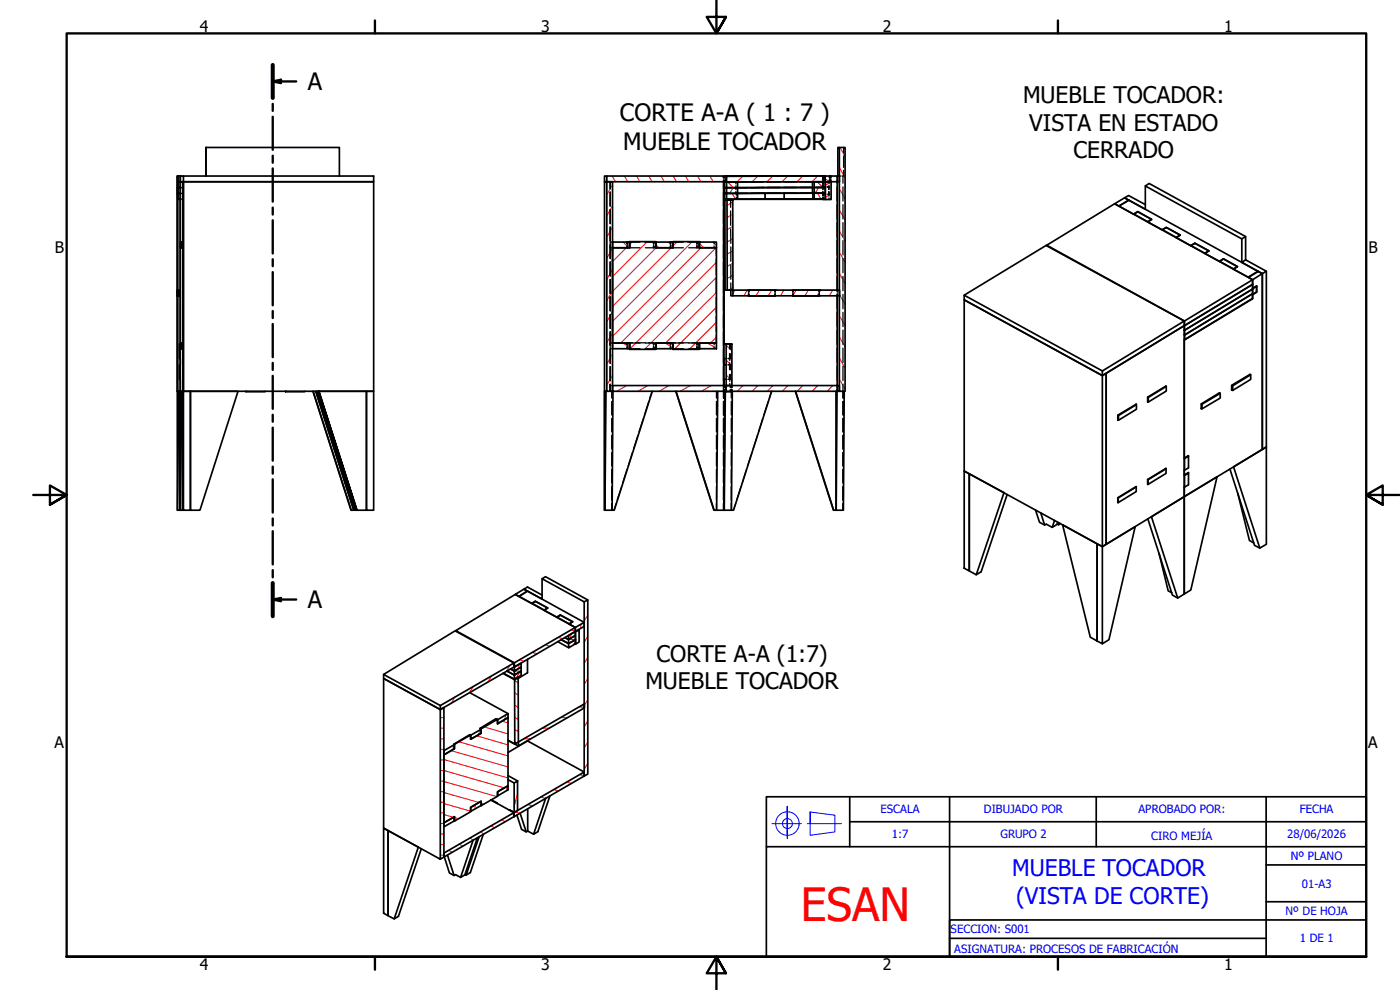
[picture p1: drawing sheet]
<svg xmlns="http://www.w3.org/2000/svg" width="420mm" height="297mm" viewBox="0 0 420 297" stroke-linecap="round" stroke-linejoin="round" font-family="sans-serif">
<!-- layer: Hatch (ISO) -->
<g fill="none" stroke="#f00" stroke-width=".3">
<path d="M183.7 52.8l1 1.7M183.8 55.4l-1.7 3M187.4 52.8l1 1.7M191.1 52.8l.9 1.7M194.7 52.8l1 1.7M198.4 52.8l1 1.7M202.1 52.8l.9 1.7M205.7 52.8l1 1.7M209.4 52.8l1 1.7M213 52.8l1.1 1.7M216.7 52.8l1 1.7M218.4 52.9l-.3 .3"/>
<path d="M218.4 54.6l1.7 1.7M219.7 58l1 1.7M220 56.3l-1 1.7M222.9 52.9l-1.7 1.7M227.4 52.9l-1.7 1.7M231.9 52.8l-1.7 1.7M236.4 52.8l-1.7 1.7M240.9 52.8l-1.7 1.7M245.2 54.5l1.8 1.7M245.4 58l.9 1.7M245.4 52.8l-1.7 1.7M245.7 56.2l-1 1.8"/>
<path d="M247.6 53.7l1.4 .8M249.4 58.2l-1.7 1M249.4 54.6l-1.7 .9M251.9 56.6l1.7 3M251.9 50.3l1.7 3M252.1 44.2l1.5 2.7M183.8 74l.5 .3M183.8 61.8l-1.7 3M183.8 68.1l-1.7 3M183.8 74.5l-1.7 3M187 72.6l1.7 1.7M188 74.3l-4.2 4.2"/>
<path d="M189.8 72.5l-.8 .8M194.2 72.5l-10.4 10.5M196.9 74.3l-13.1 13.1M196.9 73.5l.8 .8M200.5 72.6l1.4 1.4M201.4 74.3l-17.6 17.6M203.3 72.5l-1.3 1.3M207.8 72.5l-24 23.9M209.9 73.1l1.3 1.2M210.4 74.3l-26.6 26.7M214 72.6l1 1M214.9 74.3l-28.6 28.6"/>
<path d="M215 78.7l-26 26.1M219.9 75.3l-1.7 .9M219.9 71.6l-1.7 1M219.9 67.9l-1.7 1M219.9 64.3l-1.7 1M219.9 60.6l-1.7 1M220 78.9l-1.8 1M251.9 75.7l1.7 3M251.9 69.3l1.7 3M251.9 63l1.7 3M183.8 80.8l-1.7 3M183.8 87.2l-1.7 3"/>
<path d="M183.8 93.5l-1.7 3M183.8 99.9l-1.7 3M215 83.2l-21.6 21.6M215 96.7l-8.1 8.1M215 92.2l-12.6 12.6M215 87.7l-15.2 15.2M220 86.3l-1.4 .7M220 82.6l-1.8 1M220.5 87l-.5 1.1M224.2 87l-.9 1.8M227.9 87l-1 1.8M231.6 87l-1 1.8"/>
<path d="M235.2 87l-.9 1.8M238.9 87l-1 1.8M242.6 87l-1 1.8M246.3 87l-1.1 1.8M249.9 87l-1 1.8M251.9 94.7l1.7 3M251.9 88.4l1.7 3M251.9 82l1.7 3M183.8 106.2l-1.7 3M183.8 112.6l-1.7 3M186.9 102.9l2 1.2M188.1 115.7l-3 1.7"/>
<path d="M194.4 115.7l-2.9 1.7M199.6 102.9l2.3 1.4M200.8 115.7l-3 1.7M207.1 115.7l-2.9 1.7M212.3 102.9l2.7 1.6M213.5 115.7l-3 1.7M215 101.2l-1.8 1.7M217.9 116.8l-1 .6M217.9 112.5l1.7 1.7M217.9 108.1l1.7 1.7M217.9 103.6l1.7 1.7M218.5 115.7l-.6 .5"/>
<path d="M222.9 115.7l-1.7 1.7M227.5 115.7l-1.8 1.7M232 115.7l-1.7 1.7M236.5 115.7l-1.7 1.7M240.9 115.7l-1.7 1.7M245.4 115.7l-1.7 1.7M249.9 115.7l-1.7 1.7M251.9 113.8l1.7 3M251.9 107.4l1.7 3M251.9 101.1l1.7 3M153 199.6l-1 1.9M155.9 198l1.5 .4"/>
<path d="M155.9 199.2l-.4 1.4M159.8 195.8l1.4 .3M163.6 193.5l1.5 .4M167.5 191.2l1.5 .4M170.6 191.9h2.1M171.4 189l1.3 .3M171.4 190.2l-.3 1.4M172.7 192.8l.5 .2M172.7 192.4l-.7 1.2M173.1 189.3l.7 .4M174.3 187.3v1.2M176.4 184.5l-1.1 1.9"/>
<path d="M176.4 190.9l-1.1 1.8M176.4 197.2l-1.1 1.9M132.1 218.5h1.1M132.1 215.3h1.1M136.5 209.2l-1.1 1.8M142 206l-1.1 1.8M144 219l-.4 1.5M145.4 218.1l7.1 2.1M147.5 202.8l-1.1 1.8M149.2 215.9h.1M150.7 216.4l1.8 .5M151.8 214.5l-.4 1.4"/>
<path d="M154.4 201.3h2M154.4 211.6l1.1 .6M154.4 207.9l1.1 .6M154.4 204.2l1.1 .6M154.5 218.9l1.1 .6M154.5 215.3l1 .5M156 201.6l-1.1 1.9M162.7 218.5h2.1M168.1 215.3h2.2M173.7 212.1h1.7M176.4 203.6l-1.1 1.8M176.4 209.9l-1.1 1.9"/>
<path d="M176.4 216.3l-1.1 1.8M132.1 221.7h1.1M132.1 231.2h1.1l18.2 5.2M132.1 237.5h1.1M132.1 234.4h1.1M132.1 228h1.1M132.1 224.8h1.1M133.2 237.8l10.6 3M133.2 234.5l15.9 4.5M133.2 227.9l19.3 5.5M135.4 225.2l17.1 4.9M136.3 223.4l-.4 1.5"/>
<path d="M137.7 222.6l14.8 4.2M143.1 220.8l9.4 2.7M152.1 236v1.2M154.5 222.6l.6 .3M155.3 238.1l-1 3.9M157.2 221.7h2.1M162.3 239.1l1.5 .5M166.2 236.9l1.4 .4M170.1 234.7l1.4 .4M174 232.4l1.3 .4M176.4 222.6l-1.1 1.9M176.4 229l-1.1 1.8"/>
<path d="M132.1 256.6h1.1M132.1 253.4h1.1M132.1 250.2h1.1M132.1 247.1h1.1M132.1 243.9h1.1M132.1 240.7h1.1M133.2 244.4l2.9 .8M133.2 241.1l8 2.3M134.7 255.1l1 .6M136.2 245.2v1.2M136.4 245.3l1.2 .4M137.9 253.3l1 .6"/>
<path d="M141 251.4l1 .7M142.6 241.5v1.2M144.2 249.6l1 .6M144.4 241l.9 .2M147.4 247.8l1 .6M150.6 246l1 .6M153.7 244.1l.5 .3M154.6 243.6l1.4 .4M158.4 241.4l1.5 .4"/>
</g>
<!-- layer: Visible (ISO) -->
<g fill="none" stroke="#000" stroke-width=".51">
<path d="M53.3 56.2v2.1zM53.3 58.3v1.5h.8l-.1 43.4M53.3 56.2v-3.4h.8h-.8v34.2M53.3 52.8l.8 .1v1.7l-.8-.1zM53.3 54.5l.8 .1v1.7l-.8-.1zM53.3 56.2l.8 .1v1.7h-.8zM53.3 58h.8v1.7h-.8zM54.1 52.8h1v1.7h-1zM55.1 54.5h57v62.9h-57.4l.2 35.7h2.2v-35.7h-2v35.7M55.1 52.8h57v1.7h-57M61.8 52.8v-8.6h40.1v8.6M61.8 44.2v8.6"/>
<path d="M182.1 52.8h-.7v1.7h.7h-.7v62.9h.7v-62.9h1.7v62.9h-1.7M182.1 52.8h35.8v1.7h-35.8zM217.2 54.5v61.2M217.4 54.5l.7 .1v1.7h3.3v-1.7h-4v1.7h.7v1.7h3.3v-1.7h-4v1.7h.7v1.7h3.3v-1.7h-4v1.7h.7M229.6 59.7h5.7M229.6 58h5.7M229.6 59.7h-8.2M235.3 59.7h9M235.3 59.7v-1.7h8.7v1.7M243.8 54.5v1.7h.5l-22.9 .1 22.4-.1v1.8M244 58h.3h-22.9h8.2v1.7M244.3 54.5h3.3v1.7h-3.3z"/>
<path d="M244.3 56.2h3.3v1.8h-3.3zM244.3 58h3.3v1.7h-3.3zM247 52.8h.1M247 59.7v.1M247 59.7l-29.7 .1M247.1 59.7v.2h.6M247.3 52.8h.2M247.6 52.8v1.7l-29.5 .1v-1.7l29.5-.1-29.7 .1h.2M247.6 52.8h4.3v1.7h-4.3zM247.6 54.6h.1M247.7 54.6h1.7v5.3h-1.7zM249.4 54.5v.1"/>
<path d="M251.3 54.5v32.5M251.9 44.2h1.7v73.2h-1.7zM251.9 44.2h-.4v8.6M343.7 55.8l29 15.9 1.1-.7v7M54.2 72.6h.3l-.1 1.7h-.2zM54.6 72.6h.3v1.7h-.2M54.7 72.6h-.2l-.1 1.7M54.9 72.6h-.2v1.7h-.2M183.8 74.3h5.2v-1.8h7.8v1.8h5.2v-1.8h7.9v1.8h5.1v28.6h-5.1v1.9h-7.9v-1.9h-5.2v1.9h-7.8v-1.9h-5.2zM183.8 72.6h5.1v1.7h-5.1zM188.9 72.6h.1M189 72.5v1.8"/>
<path d="M189 72.6h-.8M196.8 72.6l.1 1.7h5v-1.7h-5v1.7M201.9 72.6h.1M202 72.5v1.8M202 72.6h-.8M209.9 72.6h5.1v1.7h-5.1zM209.9 72.6v1.7M217.6 60.1h2.3M218.2 60.1h1.7l.1 26.9h-1.8zM218.2 60.1h-.6v26.9h.6M314.1 73.7l20.4-12.6 41.4 22.8v1.4l-20.4 12.4v-1.4l23.3-14.2-1.2-.6-3 1.7 1.3 .7v2.6l1.2-.7v1.9M314.1 73.6l41.4 22.7"/>
<path d="M334.5 61.1l3-1.7 1.3 .7-3 1.7zM340.3 64.2l1.2-.7 4.1 2.3-1.2 .7zM340.3 64.2v.1M341.4 63.5l-1.2 .7-4.4-2.4 3-1.7 38.7 21.3M341.4 63.5l4.2 2.3-1.2 .8 4.3 2.3 1.3-.7 4.2 2.3-1.2 .8 4.3 2.4 1.3-.7M343.7 61.4l-5-2.7-1.2 .7 6.2 3.4v-7l1.2-.8 28.9 16M344.4 66.5v.1M348.9 68.9l4.1 2.3 1.2-.6M348.9 69l1.2-.8 4.1 2.3M353 71.2v.1M357.4 73.7l4.2 2.3 1.2-.7M357.4 73.8l1.2-.8 4.2 2.2"/>
<path d="M358.6 72.9l4.2 2.4-1.2 .8 4.4 2.3 1.2-.6M366 78.4l4.2 2.3 1.1-.6M366 78.5l1.2-.8 4.1 2.3M367.2 77.6l4.2 2.4-1.3 .8 4.5 2.4 2.9-1.7M372.7 78.7l1.1-.7 6.2 3.4-1.2 .7zM372.7 71.7v7M53.2 87v-34.2l.1 34.2M53.2 88.8v28.6M53.3 87h-.2v1.8h.2v-1.8h.3h-.2l-.1 1.8M53.3 88.8v28.6h.8l-.1-3.6M53.3 88.8l-.1 28.6M53.7 87h.2v1.8h-.2"/>
<path d="M53.9 87h-.3v1.8h-.2h.5M219.3 87v1.8h.7M220 87h32v1.8h-32zM224.7 87h8M224.7 88.8h8M232.6 88.8h.1M237.9 87h8M237.9 88.8h8M245.9 88.8h.1M251.3 88.8v26.9M289.4 88.6l41.4 22.7M355.4 96.3l-24.6 15v1.4l-41.4-22.7v-1.4l24.5-15 41.5 22.7v1.4l-24.6 15v51.3l1.2-.7v-51.3l-1.2 .7-41.4-22.7v51.3l41.4 22.7 9.9-6-7.9 33.9-2 1.3"/>
<path d="M370.2 80.7v.1M375.8 89.6l-20.4 12.4v35.5l1.3-.8v.2l-.1-.1M375.9 86.6l1.2-.7v1.7l-1.2 .8zM375.9 85.3l-20.4 12.4-.1 1.3M375.9 86.7l-20.4 12.4-.1 1.3M377.1 85.8v.1M377.1 87.6l-1.2 .8v1.2M380 81.4v52.7l-1.2 .8v-52.8v52.8l-23.4 14.1 .1-6.3M53.2 117.4v35.7h.8M53.2 117.4h.4l-.3 35.7M53.7 117.4h.4v35.7zM53.9 103.2v4.4v-4.4h.2"/>
<path d="M53.9 107.6h.2M53.9 109.5v4.3v-4.3h.2M53.9 113.8h.2M54 107.6v1.9M54.1 102.9v-48.4h.9l.1 62.9v-62.9l-.1 62.9h-.9M54.1 117.4v35.7h.8M54.1 117.4h.4l-.3 35.7M54.1 104.6v12.8M54.3 104.6l.1-1.7h.5v1.7h-.3M54.4 102.9l-.1 1.7h-.2M54.5 102.9h-.4v1.7M54.9 102.9h-.3v1.7h-.2"/>
<path d="M57.1 117.4h14.3l-11.4 35.7h-2.9zM73.8 117.4h5.8M73.9 117.4v.1M85.7 117.4h.1M91.4 117.4l-5.7 .1M93.9 117.4l11.4 35.7h.9l-11.4-35.7M94 117.4l11.4 35.7M94.7 117.4l11.5 35.7h.4M95.2 117.4l11.4 35.7h.5l-11.4-35.7 11.4 35.7h2.9v-35.7h-14.3M95.2 117.4l11.5 35.7M110 117.4h2.1v35.7h-2.1zM181.4 117.4l.1 35.7z"/>
<path d="M183.8 115.7h34.1v1.7h-34.1zM183.8 102.9h5.1v1.7h-5.1zM184 117.4l-.3 35.7M188.9 104.6h.1M189 102.9v1.9M195.8 117.4l-11.5 35.7h-.6M196.9 102.9h5v1.7h-5zM196.9 102.9l-.1 1.7M201.9 104.6h.1M202 102.9v1.9M202.8 117.4l11.4 35.7h3l.4-35.6M202.9 117.4l11.4 35.7"/>
<path d="M209.9 102.9v1.7M209.9 102.9h5.1v1.7h-5.1zM215.4 117.4l-.3 35.7M217.2 107.6l.1 1.8zM217.3 103.2l-.1-43.4v43.4h1.9M217.7 117.4l-.3 35.7M217.7 117.4l.2 .1v-1.8v1.7M217.9 115.7h34v1.7h-34zM217.9 103.2h-.7l.1 12.5-.1-1.9M217.9 103.2h1.7v12.5h-1.7zM219.1 103.2h.1M219.6 117.4l-1.7 .1"/>
<path d="M219.8 117.4l-.3 35.7M231.6 117.4l-11.4 35.7h-.7M238.7 117.4l11.4 35.7h.8M238.8 117.4l11.4 35.7M250.9 117.4v35.7h2.2l.3-35.7M251.2 117.4l-.2 35.7M332 112l23.4-14.3v51.3l-23.4 14.3zM344.4 119.2h.2M349.8 115.9h.2v1.4l-5.4 3.3M349.9 115.9l-5.5 3.3M350 115.9l-5.4 3.3v1.4h-.2v-1.4M355.4 101.8l.1-1.3 20.4-12.4v1.4l-20.4 12.4"/>
<path d="M366.2 118l-5.5 3.3v1.4l-.2-.2M369.7 115.6l.3 .1M375.1 112.3l.2 .1v1.4l-5.3 3.3M375.2 112.4l-5.6 3.2 .2 1.4M375.3 112.4l-5.3 3.3v1.4l-.4-.1M335.5 124.6l.2 .1M340.9 121.3l.2 .1v1.4l-5.4 3.3M341 121.3l-5.5 3.3v1.4M341.1 121.4l-5.4 3.3v1.4l-.2-.1M355.4 137.5l1.3-.6v3.5l-1.3 .6M355.5 137.6l-.1 4.9 1.3-.7v.2l-.1-.2M360.6 122.6l-.1-1.4 5.5-3.4 .2 .2v1.4l-5.5 3.3"/>
<path d="M360.6 121.1l.1 .2M181.5 153.1l.4-35.7h-.4v35.7h2.2M217.2 149l.1 4.1v-10.1v10.1h2.2M289.4 141.3l1.5 .9v29.1l-1.5-.8zM302.3 148.4l-7.9 23.2-1.4 .9-2.1-1.2v-29.1l10.4 5.6-8.3 24.7M310.8 153l1.2 3.7 1.5 .8 .5-.2 1.8 .9 1.4-.9 .2-.6M312.4 153.9l1.1 3.6M316.5 156.1l-.7 2.1M317.8 156.9l-.1 .6M318.2 157.1l-.5 .4-.4-.3M318.9 157.5l10.3 5.7v29.1l-2-1.1zM335.5 149.3l5.5-3.3-5.4 3.4-.1 1.3"/>
<path d="M335.5 149.3v1.4M335.5 149.3l.1 .1M340.9 146l.1 1.5-5.4 3.3M344.4 143.9l5.5-3.4-5.3 3.4-.2 1.4M344.4 143.9l.1 1.4M344.4 143.9h.2M349.8 140.6l.1 1.4-5.3 3.3M355.4 142.6l1.3-.6v3.5l-1.3 .6M355.4 149v29.2l-2 1.2-1.5-.9-7.4-22.8M355.4 149l-9.8 6.1 7.8 24.3M355.4 149l9.9-5.9-7.9 33.9-2 1.2zM369.1 140.8l7.4 22.8 1.6 .9 1.9-1.2v-29.2l-9.8 6 7.9 24.4"/>
<path d="M371.5 148l3.5 14.2 1.3 .7M154.6 178.4l2.6-1.6 1.1 .5-2.5 1.6zM162.7 173.7v6.1l-5.5-3 1.1-.7 4.4 2.4M329.2 163.2l1.6 .8v29.2l-1.6-.9zM347.9 166l2.7 11.3 1.1 .5M136.8 189.2v.1M154.2 198.9l-17.6-9.6-21.5 13.1 17 9.3M154.4 198.9l18.3-10.6v1.2l-18.3 10.6zM158.3 197.8v4.1l-2.8 1.7M159.7 181.1l3.6 2 1-.6M159.7 181l1-.5 3.6 1.9M160.7 180.4v.1"/>
<path d="M167.4 192.5l3.3 1.9M168.1 184.5v.1M168.5 191.9l2.1 1.2M169.5 191.3l1.1 .6M170.6 190.7l2.1-1.2v1.2l-2.1 1.2zM170.6 191.9l2.1-1.2v1.2l-2.1 1.2zM170.6 193.1l2.1-1.2v1.3l-2 1.2zM171.8 186.5l-3.6-1.9-1 .6 3.6 2M171.8 186.6l-1 .6M172.6 193.2l.1 .1M172.7 188.3l2.6-1.6v1.2l-2.6 1.6zM172.7 189.5h.1"/>
<path d="M172.7 189.5l1.1-.6v3.7l-1.1 .7zM173.7 188.9h.1M175.3 180.6l1.1-.6v52.3l-1.1 .5zM175.3 186.7l-17-9.4-2.5 1.6 3.8 2.1 1.1-.6 3.7 2-1.1 .7 3.8 2.1 1-.7 3.8 2-1.1 .7 1.9 1.1-18.1-9.9-17.8 10.8 17.6 9.7M176.4 180l-12.7-7-1 .7 12.6 6.9M115.1 202.4v1.2l17 9.3-17-9.3v44.9l17 9.3v-44.9l1.1-.6v44.9l-1.1 .6M132.1 211.7l22.1-12.8v1.2l-22.1 12.8zM141 207.8l11.5 6.3M144.1 218.6l.3 .2M144.1 218.5v.1M144.4 219.9v.1M149.3 217.2h.1"/>
<path d="M149.4 215.9l-.6-.3-4.7 2.9 .3 .2M149.4 215.9l3.1-1.8v1.2l-3.1 1.9zM150.9 202l3.5 1.9M151.1 202l3.3 1.8M152.1 201.3l2.3 1.3 2-1.3v1.3l-2 1.2v-1.2zM153.2 200.7l1.2 .6 2-1.2v1.2l-2 1.3v-1.3zM154.2 200l.2 .1 2-1.2v1.2l-2 1.2zM154.4 203.9l1.1-.5 .1 19.2-1.1 .7zM155.3 203.2l.2 .2M133.2 226.5l3.2-1.9v-1.3l4.8-2.8v1.3l3.2-1.8v-1.3l4.9-2.9v1.4l3.2-1.9v20.5l-3.2 1.8v1.3l-4.9 2.8v-1.3l-3.2 1.8v1.4l-4.8 2.8v-1.4l-3.2 1.9zM133.2 225.2l3.1-1.8v1.2l-3.1 1.9zM136.3 223.4h.1"/>
<path d="M136.3 224.6h.1M141.2 221.8h.1M141.3 220.6v1.2l3.1-1.8v-1.2l-3.1 1.8-.3-.2-4.6 2.9M149.3 238.7l.1 .1M149.4 237.5l3.1-1.7v1.2l-3.1 1.8zM152.5 225.8l5.8-3.5 17 9.3M152.5 233.9l1.8 1M152.5 232.7l2.8 1.6M152.5 222.2l3.1 1.6M152.5 222.1l2 1.2M154.3 234.9l1-.6v8.9l-1 .6zM155.6 222.6l19.8-11.4v1.2l-19.8 11.4z"/>
<path d="M158.3 222.2v.1M163.8 239.5l-3.7 10.8M165 238.8l-3.6 10.7-1.3 .8-1.7-.9v-6.7M115.1 248.5l1.4 .7v25.6l-1.4-.8zM126.4 254.7l-6.8 20.2-1.3 .8-1.8-.9v-25.6l9 5-7.2 21.5M133.2 256l21-12.2v1.2l-21 12.2zM133.2 246.9l3.1-1.8v1.2l-3.1 1.8zM134.3 256.6l2 6.1M136.3 246.3l.1 .1M141.2 243.4h.1M141.3 242.2l3.1-1.8v1.3l-3.1 1.7zM142 252.1l-3.8 11.2"/>
<path d="M143.3 251.4l-3.8 11.1-1.3 .8-1.5-.9-.4 .3-1.4-.8-1.6-4.8M143.8 251.1l-3.9 11.5M144.3 241.7h.1M145 250.4l-3.8 11.4-1.3 .8-.3-.2M147.3 240l6.9 3.8M147.4 240l1.8 1.1M147.4 240l1.8 1M152.8 243.1l1.5 .7-1.4-.7M154.2 245h.1M154.3 243.8l21-12.2v1.2l-21 12.2zM155.1 244.5l1.4 4.3 1.4 .8 .5-.2M156.1 244l1.8 5.6"/>
</g>
<g fill="#000">
<circle cx="53.3" cy="58.3" r=".25"/>
<circle cx="53.3" cy="56.2" r=".25"/>
<circle cx="54.1" cy="52.9" r=".25"/>
<circle cx="54.1" cy="54.6" r=".25"/>
<circle cx="54.1" cy="58" r=".25"/>
<circle cx="54.1" cy="59.7" r=".25"/>
<circle cx="54.1" cy="56.3" r=".25"/>
<circle cx="209.9" cy="72.6" r=".25"/>
<circle cx="361.6" cy="76" r=".25"/>
<circle cx="53.4" cy="87" r=".25"/>
<circle cx="224.7" cy="87" r=".25"/>
<circle cx="232.6" cy="87" r=".25"/>
<circle cx="232.7" cy="87" r=".25"/>
<circle cx="237.9" cy="87" r=".25"/>
<circle cx="245.9" cy="87" r=".25"/>
<circle cx="375.9" cy="86.6" r=".25"/>
<circle cx="209.9" cy="104.6" r=".25"/>
</g>
<!-- layer: Hidden (ISO) -->
<g fill="none" stroke="#000" stroke-width=".38">
<path d="M183.1 54.5v2.1M183.1 57.6v4.2M217.1 52.8v.6M217.1 54v2.6M217.1 57.6v4.2M217.4 52.9v.6M217.4 54v.5M217.4 54.6h2M217.4 56.3h2M217.4 58h2M217.4 59.7h2M217.6 52.9h.1"/>
<path d="M217.7 52.9h.2M220.3 54.6h4M220.3 56.3h4M220.3 58h4M220.4 59.7h3.9M220.9 54.6v.6M220.9 55.7v1.2M220.9 57.5v.5M221 58v.6M221 59.2v.5M221 56.3h-.1h.1M221 58h-.1h.1"/>
<path d="M221.1 59.7h.1M221.1 58h.1M228.9 54.5l-4.6 .1M229.2 54.5l-3.9 .1M229.2 56.2l-3.9 .1M229.2 58h-3.9M229.2 59.7h-3.9M229.6 58v.5M229.6 59.1v.6M230.1 54.5h4.5M230.3 56.2h3.9M230.3 58h3.9"/>
<path d="M230.3 59.7h3.9M235.1 54.5h8.9h-.2M235.1 56.2h4M235.1 58h4M235.1 59.7h4M240.1 56.2h3.9M240.1 58h3.9M240.1 59.7h3.9M244.2 54.5h.1M245 56.2h2.2zM245 58h2.2zM245 54.5h2.6"/>
<path d="M245 59.7h2.2M247 52.8v4M247 57.4v1.1M247 58.3v.4M247 59.2v.5M247 52.8v1.7l.1-.5M247 54.9v1.1h.6M247 57.6v1.1M247 59.1v.6M247.1 55.6l-.1 1.3M247.1 59.2v.5M247.1 56.2h.5"/>
<path d="M247.1 54.6v.5M247.1 52.8v.6M247.2 54l.1 .6M247.2 52.8v.6M247.3 52.8v.6M247.3 54v.5M247.3 54l.1 .6M247.5 52.8v.6M247.5 54v.5M247.5 56.2h.1M247.5 58h.1M247.5 59.7h.1"/>
<path d="M247.5 54v.6M247.6 52.8v.6M247.6 54v.5M247.6 54l-.1 .6M247.6 58.3h-.5v.4M248.2 56h.6M248.2 58.3h.6M248.2 56.2h.6M248.7 56v.9M248.7 57.5v.8M248.8 54.6v.5M248.8 55.6v1.2"/>
<path d="M248.8 57.5v1.4M248.8 59.4v.5M248.9 52.8v.6M248.9 54v.6M249 52.8v.6M249 54v.6M249.2 52.8v.6M249.2 54v.6M249.4 52.8v.6M249.4 54v.5M251.3 52.8v2.2M251.3 56.1v4.2"/>
<path d="M251.9 52.8h.4M253 52.8v2.2M253 56.1v4.2M253.2 44.2v1.8M253.2 46.8v3.4M253.2 51.1v1.7h-.5M183.1 62.9v4.2M183.1 68.1v4.2M183.1 73.4v4.2M183.1 78.6v4.2M183.1 74.3h.3M183.4 72.6h-.3v.6"/>
<path d="M183.6 74.3h.2v2.3M183.6 72.6h.2M183.8 77.8v4.5M188.2 72.6l.1 .6M188.2 73.8v.5M188.9 72.6v.6M188.9 73.8v.5M189 74.3h3.1M189 72.6h3.1M189 72.6h2.9M193.4 72.6h2.8v.6M193.7 72.6h3.1"/>
<path d="M196.1 72.6v.6M196.1 73.8v.5M196.2 73.8v.5v-.5M196.8 72.5v.6M196.8 73.8v.5h-3.1M201.2 72.6v.6M201.2 73.8v.5M201.3 72.6v.6M201.3 73.8v.5M201.9 72.6v.6M201.9 73.8v.5M202 74.3h3.1"/>
<path d="M202 72.6h3.1M202 72.6h2.9M206.3 72.6h2.9v.6M206.7 74.3h3.1M206.7 72.6h3.2M209.1 72.6v.6M209.1 73.8v.5M209.2 72.6v.6M209.2 73.8v.5M209.8 74.3h.1M209.8 72.5v.6M209.8 73.8v.5"/>
<path d="M214.3 72.6v.6M214.3 73.8v.5M214.9 74.3v2.3M214.9 77.8v4.5M217.1 62.9v4.2M217.1 68.1v4.2M217.1 73.4v4.2M217.1 78.6v4.2M219.3 68.7v4.3M219.3 60.1v2.1M219.3 63.3v4.3M219.3 74.1v4.3"/>
<path d="M219.3 79.5v4.3M251.3 61.4v4.3M251.3 66.8v4.3M251.3 72.2v4.3M251.3 77.6v4.2M253 61.4v4.3M253 66.8v4.3M253 72.2v4.3M253 77.6v4.2M183.1 83.9v4.2M183.1 89.1v4.2M183.1 94.3v4.2"/>
<path d="M183.1 99.6v4.1M183.8 83.5v4.6M183.8 89.2v4.6M183.8 94.9v4.6M214.9 83.5v4.6M214.9 89.2v4.6M214.9 94.9v4.6M217.1 83.9v4.2M217.1 89.1v4.2M217.1 94.3v4.2M217.1 99.6v4.1M217.6 87h.6"/>
<path d="M218.8 87h.7M219.3 84.9v2.1M219.8 87h.2M224.6 87v.6zM224.6 88.8h.1M224.7 88.2l-.1 .6M224.7 87v.6M224.7 88.2v.6M224.8 87v.6M224.8 88.2v.6M232.6 87v.6M232.6 88.2v.6"/>
<path d="M232.7 87v.6M232.7 88.2v.6M237.9 87.6v-.6v.6M237.9 88.2v.6M238 87v.6M238 88.2v.6M238.1 87v.6M238.1 88.2v.6M245.9 87v.6M245.9 88.2v.6M251.3 82.9v4.7M251.3 88.2v4.4"/>
<path d="M251.3 93.7v4.3M251.3 99v4.4M251.3 87v.6M251.3 88.2v.6M253 82.9v4.3M253 88.3v4.3M253 93.7v4.3M253 99v4.4M183.1 115.3v2.1v-2.1M183.1 115.7h.3M183.1 104.1v.5h.3M183.1 104.8v4.2"/>
<path d="M183.1 110v4.2M183.1 115.3v2.1M183.1 102.9h.3M183.6 115.7h.2M183.6 104.6h.2M183.6 117.4v2M183.8 100.6v2.3h-.2M188.2 103.5v-.6v.6M188.2 102.9h1.7M188.2 104.1v.5M188.3 102.9v.6M188.9 102.9v.6"/>
<path d="M188.9 104.1v.5M189 102.9h3.1M189 104.6h3.1M190.6 102.9h3.2M193.7 102.9h3.1v.7M193.7 104.6h3.1M194.6 102.9h1.6v.6M195.7 117.4l-.7 2M196.1 102.9v.6M196.1 104.1v.5M196.2 104.1v.5v-.5M196.8 104.2v.6"/>
<path d="M201.2 102.9v.6M201.2 104.1v.5M201.3 102.9v.6M201.3 104.1v.5M201.9 102.9v.6M201.9 104.1v.5M202 102.9h3.1M202 104.6h3.1M202.8 102.9h-1.6v.6M203.6 102.9h3.2M206.7 102.9h3.1M206.7 104.6h3.2"/>
<path d="M207.6 102.9h1.6v.6M209.1 102.9v.6M209.1 104.1v.5M209.2 102.9v.6M209.2 104.1v.5M209.8 104.2v.6M209.9 102.9l-.1 .7M214.3 102.9v.6M214.3 104.1v.5M214.9 100.6v2.3M215 117.4v2M217.1 104.8v4.2"/>
<path d="M217.1 110v4.2M217.1 115.3v4.1M217.2 115.7v.6M217.2 116.8v2.7M217.3 115.7v.6M217.3 116.8v2.6M217.3 109.4h.6M217.3 107.6h.6M217.3 113.8h.6M217.3 109.5h.6M217.4 116.9l.2 .6M217.4 115.7v.6"/>
<path d="M217.4 116.8v.6M217.6 115.7v.6M217.6 116.8v.6M217.7 117.5h.1M217.7 115.7v.6M217.7 116.8v.6M218.4 113.8h.6v.6M218.6 109.4h.5M218.9 103.2v1.5M218.9 106.1v1.5M218.9 109.5v1.4M218.9 112.3v1.5"/>
<path d="M219 107.6v.6M219 108.8v.7h-.6M219 115v.7M219.1 104.7v-1.5v1.5M219.1 110.9v-1.5v1.5M219.1 106.2v1.4h-.7M219.1 112.4v1.4h-.5M219.1 115.7v.6M219.1 116.9v.6M219.3 115.7v.6M219.3 116.8v.7M219.5 115.7v.6"/>
<path d="M219.5 116.8v2.6M219.6 115.7v.6M219.6 116.8v.6M219.7 115.7v.6M219.7 116.8v.6M231.5 117.4l-.6 2M251.3 116.8v.6v-2.2v2.2M251.3 104.4v4.4M251.3 109.8v4.4M253 104.4v4.4M253 109.8v4.4M253 115.2v4.2"/>
<path d="M253 117.4v2M183.6 120.4v4.1M183.6 125.5v4.1M183.6 130.6v4.1M183.6 135.7v4.1M189.8 135.7l-1.3 4.1M191.5 130.6l-1.4 4.1M193.1 125.5l-1.3 4.1M194.7 120.4l-1.3 4.1M215 120.4v4.1M215 125.5v4.1M215 130.6v4.1"/>
<path d="M215 135.7v4.1M217.1 120.4v4.1M217.1 125.5v4.1M217.1 130.6v4.1M217.1 135.7v4.1M217.2 120.4v4.4M217.2 125.5v4.5M217.2 130.6v4.7M217.2 135.7v4.9M217.3 120.4v4.1M217.3 125.6v4.1M217.3 130.7v4.1"/>
<path d="M217.3 135.8v4.1M219.5 120.4v4.1M219.5 125.5v4.1M219.5 130.6v4.1M219.5 135.7v4.1M225.7 135.7l-1.4 4.1M227.3 130.6l-1.3 4.1M228.9 125.5l-1.3 4.1M230.6 120.4l-1.4 4.1M253 120.4v4.1M253 125.5v4.1M253 130.6v4.1"/>
<path d="M253 135.7v4.1M183.6 140.8v4.1M183.6 146v4M183.6 151.1v2M184.9 151.1l-.6 2M186.6 146l-1.4 4M188.2 140.8l-1.3 4.1M215 140.8v4.1M215 146v4M215 151.1v2M217.1 140.8v4.1M217.1 146v4"/>
<path d="M217.1 151.1v2M217.2 140.8v5M217.2 146v4M217.2 151.1v2M217.3 140.9v2.1M219.5 140.8v4.1M219.5 146v4M219.5 151.1v2M220.8 151.1l-.7 2M222.4 146l-1.3 4M224 140.8l-1.2 4.1M253 140.8v4.1"/>
<path d="M253 146v4M253 151.1v2"/>
</g>
<g fill="#000">
<circle cx="229.6" cy="59.7" r=".19"/>
<circle cx="247" cy="58.3" r=".19"/>
<circle cx="247" cy="56" r=".19"/>
<circle cx="247.1" cy="58.3" r=".19"/>
<circle cx="247.3" cy="54.5" r=".19"/>
<circle cx="247.3" cy="54.6" r=".19"/>
<circle cx="247.5" cy="54.5" r=".19"/>
<circle cx="247.6" cy="54.5" r=".19"/>
<circle cx="247.7" cy="54.5" r=".19"/>
<circle cx="183.8" cy="74.3" r=".19"/>
<circle cx="188.2" cy="72.6" r=".19"/>
<circle cx="196.9" cy="74.3" r=".19"/>
<circle cx="201.2" cy="72.6" r=".19"/>
<circle cx="219.3" cy="87" r=".19"/>
<circle cx="183.8" cy="102.9" r=".19"/>
<circle cx="201.2" cy="102.9" r=".19"/>
<circle cx="217.6" cy="117.5" r=".19"/>
<circle cx="217.9" cy="115.7" r=".19"/>
<circle cx="217.9" cy="117.4" r=".19"/>
</g>
<!-- layer: Section Line (ISO) -->
<g fill="none" stroke="#000" stroke-width=".7">
<path d="M81.9 19.5v9.9M81.9 24.4l2.4-.5v1zM81.9 31.2v2.1M81.9 35v9.9M81.9 24.4h7M81.9 46.7v2.1M81.9 50.5v10M81.9 62.3v2.1M81.9 66.1v10M81.9 77.8v2.1M81.9 81.6v10M81.9 93.3v2.1"/>
<path d="M81.9 97.2v10M81.9 108.9v2.1M81.9 112.8v9.9M81.9 124.4v2.1M81.9 128.3v9.9M81.9 140v2.1M81.9 143.8v10M81.9 155.6v2.1M81.9 159.4v9.9M81.9 179.9l2.4-.5v1zM81.9 171.1v2.1M81.9 174.9v10"/>
<path d="M81.9 179.9h7"/>
</g>
<path d="M81.9 19.5v9.9M81.9 174.9v10" fill="none" stroke="#000" stroke-width="1.2"/>
<path d="M81.9 24.4l2.4-.5v1zM81.9 179.9l2.4-.5v1z" fill="#000"/>
<!-- layer: CAJETIN -->
<g fill="none" stroke="#00f" stroke-width=".3">
<path d="M231.6 247.1h8.9M236.3 241.9v9.7v-9.7v8.7M242.3 247.1h10.2M243.1 243.6l7.5 1v5l-7.5 1v-7v3.5"/>
<circle cx="236.3" cy="247.1" r="3.5"/>
<circle cx="236.3" cy="247.1" r="1.49"/>
</g>
<!-- layer: Title (ISO) -->
<path d="M255 239.1v14.9M285 239.1v48v-11.1h125M329 239.1v14.9M380 239.1v48M230 254v-14.9h180v14.9M230 254h180v33.1h-180zM255 246.6h155M380 259.5h30M380 270.6h30M285 281.5h95" fill="none" stroke="#000" stroke-width=".51"/>
<!-- layer: Border (ISO) -->
<path d="M112.5 6.1v3.9M215 0v10l-2.9-4.9h5.8l-2.9 4.9 2.9-4.9M317.5 6.1v3.9M10 148.5h10l-5-2.8v5.7l5-2.9-5 2.9M420 148.5h-10l5-2.8v5.7l-5-2.9 5 2.9M20 287.1v-277.1h390v277.1h-390h390M112.5 287.1v3.8M217.9 292l-2.9-4.9 2.9 4.9h-5.8l2.9-4.9v9.9M317.5 287.1v3.8" fill="none" stroke="#000" stroke-width=".7"/>
<text font-size="13.7" fill="#f00" x="240.3" y="276.2">ESAN</text>
<g font-size="7.2">
<text x="92.4" y="27">A</text>
<text x="186.1" y="36.3">CORTE A-A ( 1 : 7 )</text>
<text x="187" y="44.9">MUEBLE TOCADOR</text>
<text x="92.4" y="182.5">A</text>
</g>
<g font-size="6.9">
<text x="307" y="31">MUEBLE TOCADOR:</text>
<text x="308.9" y="39.2">VISTA EN ESTADO</text>
<text x="322.1" y="47.5">CERRADO</text>
<text x="197" y="198.5">CORTE A-A (1:7)</text>
<text x="193.7" y="206.7">MUEBLE TOCADOR</text>
</g>
<g font-size="6.9" fill="#00f">
<text x="303.8" y="262.9">MUEBLE TOCADOR</text>
<text x="304.9" y="271.1">(VISTA DE CORTE)</text>
</g>
<g font-size="4.8">
<text x="59.9" y="9.6">4</text>
<text x="162.4" y="9.6">3</text>
<text x="264.9" y="9.6">2</text>
<text x="367.4" y="9.6">1</text>
<text x="16.4" y="76.1">B</text>
<text x="410.7" y="76.1">B</text>
<text x="16.4" y="224.5">A</text>
<text x="410.7" y="224.5">A</text>
<text x="59.9" y="290.9">4</text>
<text x="162.4" y="290.9">3</text>
<text x="264.9" y="290.9">2</text>
<text x="367.4" y="290.9">1</text>
</g>
<g font-size="3.4" fill="#00f">
<text x="264.3" y="244">ESCALA</text>
<text x="295.3" y="244">DIBUJADO POR</text>
<text x="341.7" y="244">APROBADO POR:</text>
<text x="390.1" y="244">FECHA</text>
<text x="267.7" y="251.6">1:7</text>
<text x="300.2" y="251.5">GRUPO 2</text>
<text x="345.5" y="252">CIRO MEJÍA</text>
<text x="386.3" y="251.3">28/06/2026</text>
<text x="387.4" y="258.1">Nº PLANO</text>
<text x="390.7" y="266.3">01-A3</text>
<text x="385.8" y="274.6">Nº DE HOJA</text>
<text x="285.3" y="280.1">SECCION: S001</text>
<text x="286.4" y="285.9">ASIGNATURA: PROCESOS DE FABRICACIÓN</text>
<text x="390.1" y="282.8">1 DE 1</text>
</g>
</svg>
